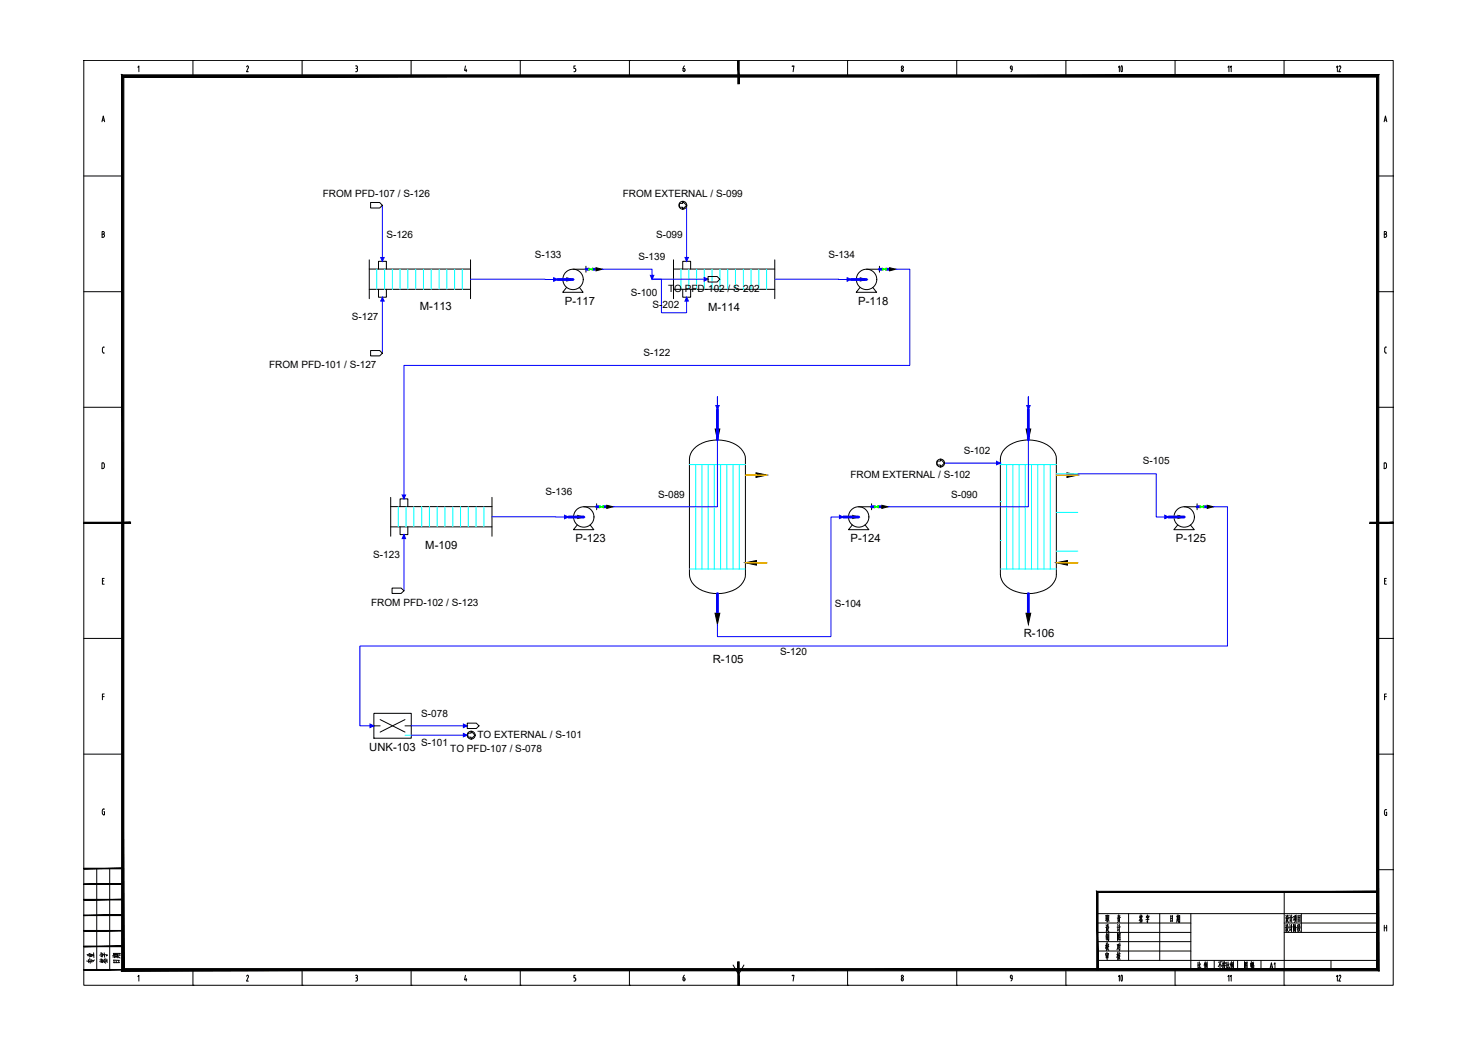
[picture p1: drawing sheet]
<svg xmlns="http://www.w3.org/2000/svg" width="420mm" height="297mm" viewBox="0 0 420 297" stroke-linecap="round" stroke-linejoin="round" font-family="sans-serif">
<g fill="none" stroke="#000" stroke-width=".28">
<path d="M23.8 17.2h372.3v262.9h-372.3zM39.2 19.1l.3-.4v1.7M54.8 17.2h.1M54.8 17.2v4.4M70.1 19l.3-.3 .2 .2-.5 1.5h.5M85.9 17.2h.1M85.9 17.2v4.4M101.1 18.7l.5 .2v.4l-.2 .2M101.2 19.5h.1M101.4 19.5l.2 .3M101.6 19.8v.2M101.6 20l-.2 .3"/>
<path d="M116.9 17.2h.1M116.9 17.2v4.4M132.3 18.7l-.2 1.3h.6M132.5 19.7v.7M147.9 17.2h.1M147.9 17.2v4.4M163.6 18.7h-.5v.8h.5v.5M163.7 20l-.3 .3M178.9 17.2h.1M178.9 17.2v4.4M194.2 20l.2 .3 .3-.3M194.6 18.7l-.4 .8"/>
<path d="M210 17.2h.1M225.2 18.9v-.2h.5l-.2 1.7M240.9 17.2h.1M240.9 17.2v4.4M256.2 20l.3 .3 .3-.3M272 17.2h.1M272 17.2v4.4M287.5 19.7h.2M287.5 19.6a.43 .43 0 0 1-.3-.5 .43 .43 0 0 1 .4-.3l.1 .3a1.1 1.1 0 0 1-.3 1.3M303 17.2h.1M303 17.2v4.4M334 17.2h.1"/>
<path d="M334 17.2v4.4M365 17.2h.1M365 17.2v4.4M29 34.6l.4-1.6 .3 1.6M29.1 34.1h.5M101.1 20.4h.2M163.1 20.4h.3M194.2 20v-.5l.5 .1v.4M256.2 20l.3-.5 .2 .1v.4M393.5 34.6l.4-1.6 .3 1.6M393.6 34.1h.5M23.8 50h11.1"/>
<path d="M391.7 50h4.4M396.1 50h.1M29 65.8l.6 .2v.4l-.2 .1 .3 .5-.2 .4-.5 .1zM29 66.6h.4M393.5 65.8l.6 .2v.4l-.2 .1 .3 .5-.2 .4-.5 .1zM393.5 66.6h.4M23.8 82.9h11.1M29.7 98.7h-.4l-.2 .4 .1 1 .5 .3M391.7 82.9h4.4M393.9 98.7h.3M393.9 98.7l-.3 .4 .1 1 .2 .2M396.1 82.9h.1"/>
<path d="M23.8 115.8h11.1M391.7 115.8h4.4M393.9 100.4h.3M396.1 115.8h.1M29 131.6h.5l.2 .5-.1 .8-.6 .3zM393.5 131.6h.5l.2 .5-.1 .8-.6 .3zM396.1 148.6h.1M29.1 165.1h.4M29.6 164.4h-.5v1.7h.5M393.6 165.1h.4M394.1 164.4h-.5v1.7h.5M23.8 181.5h11.1"/>
<path d="M29.1 198h.5M29.6 197.3h-.5v1.6M391.7 181.5h4.4M393.6 198h.5M394.1 197.3h-.5v1.6M396.1 181.5h.1M23.8 214.4h11.1M391.7 214.4h4.4M396.1 214.4h.1M29.1 230.4v.8M29.4 230h.3M29.4 229.9l-.3 .5"/>
<path d="M29.5 230.7h.2v.9l-.4-.1-.2-.4M393.9 230.2h.3M393.9 230.1l-.3 .5v.9l.3 .3M394 230.9h.2v.9h-.3M27.5 246.9v28.8M31.2 246.9v28.8M312 259.7h79.7M320.8 259.7v13.3M329.7 259.7v13.3M338.5 259.7v16M365.1 253.5v22.2M369.9 259.7v5.3"/>
<path d="M391.7 247.2h4.4M396.1 247.2h.1M39.2 277.6l.3-.4v1.7M54.8 275.7v4.4M70.4 277.2l.2 .2v.3M70.4 277.2l-.3 .3M70.6 277.8l-.5 1.1h.5M85.9 275.7v4.4M101.1 277.2h.2M101.1 278.9h.2M101.2 277.9l.3 .1 .1 .3M101.4 277.2l.2 .3-.2 .4"/>
<path d="M101.6 278.3v.2M101.6 278.5l-.2 .3M116.9 275.7v4.4M132.3 277.2l-.2 1.3h.6M132.5 278.1v.8M147.9 275.7v4.4M163.1 278.9h.3M163.6 277.2h-.5v.7l.5 .1v.5M163.7 278.5l-.3 .3M178.9 275.7v4.4M194.2 278.5l.2 .3 .3-.3M194.2 278.5v-.6l.5 .1v.5"/>
<path d="M194.6 277.2l-.4 .7M208.4 274.3l1.6 2.7 1.5-2.7M225.2 277.4v-.2h.5l-.2 1.7M240.9 275.7v4.4M256.2 278.5l.3-.6 .2 .2v.4M256.2 278.5l.3 .3 .3-.3M272 275.7v4.4M287.2 277.5l.3-.3 .3 .3M287.2 277.6v.2M287.7 277.6v.5h-.3l-.2-.3M287.8 278.1l-.4 .7M303 275.7v4.4"/>
<path d="M312 273h79.7M312 262.4h26.5M312 265h26.5M312 267.7h26.5M312 270.3h26.5M324.1 261.6l.1 .3M324.2 260l-.2 .9M324.2 260.5l.1 .3M324.3 261.5v.4M324.3 260.8l.5 .8M324.3 260.7l-.5 1M324.4 260.4l-.3 .1"/>
<path d="M324.5 261.3l-.4 .1M324.6 260.1l-.2 .6M324.6 260.5v.3M324.6 261.5l-.2 .6M324.7 262l-.7 .2M324.8 260.4l-.3 .1M325.9 260.5l.7-.1-.1 .4M325.9 260.4v.4M326.2 260v.4M326.2 261v1.2l-.2-.3M326.4 260.8h-.4M326.5 260.7l-.3 .4"/>
<path d="M326.6 261.3l-.9 .1M332.8 260.3v1.7M333.2 261l-.4 .1M333.3 261.7l-.5 .1M333.3 260.3l-.5 .2M333.3 260.3v1.6M334 275.7v4.4M334.7 260.1v1.3M334.7 261.6l-.2 .6M334.8 261.6l.1 .3M334.9 260.8h-.2M334.9 261.1h-.2"/>
<path d="M334.9 260v1.4M335.1 260.4l-.6 .1M335.1 261.4l-.6 .1M335.2 260.3l-.2 1.9M335.4 260.2v2l-.2-.2M335.4 260.8h-.2M335.4 261.2l-.3 .1M335.4 260.3h-.2M340.6 273.5v1.7M340.9 274.9l-.4 .5M340.9 274.2l-.3 .2M340.9 273.4v1.8l.2 .2h.2v-.5"/>
<path d="M341.3 274l-.4 .6M342.5 273.8v1.7M342.6 273.4l-.3 1M342.7 274.4l.1 .3M342.8 273.7l-.2 .9M342.9 274.1l-.2 .1M342.9 274.1l-.2 1.2M343 273.7l-.4 .1M343 273.9v1M343.2 273.4v2l-.2-.2M345.2 273v2.7M346.8 273.9v1.5"/>
<path d="M346.9 273.4l-.6 1.4M347 274.1l.3 .6M347.3 273.4l-.9 .1M347.7 273.3v2.1l-.2-.2M347.8 274.3l-.3 .3M347.8 273.9l-.3 .1M347.9 273.6l-.1 .5M348.1 273.9l-.1 .9 .3 .6M348.1 273.3v.3M348.2 274.4l-.4 1.1M348.3 273.8h-.4M348.3 273.6v.4"/>
<path d="M348.4 274.4l-.6 .1M348.7 273.5v1.7M349 274.2l-.3 .2M349.1 273.4v1.8l.2 .2h.2v-.5M349.4 274l-.3 .6M350 273.8v1.7M350.1 273.3l-.4 1.1M350.1 274.4l.1 .3M350.2 273.7l-.2 .9M350.3 274.1l-.2 1.2M350.3 274.1h-.1M350.4 273.6l-.3 .2"/>
<path d="M350.5 273.9v1M350.6 273.3v2.1l-.1-.2M351.8 273v2.7M353.8 275.4v-2v2M353.8 275.3h.7M354.1 274.1l.4 .5M354.1 274.9l.1 .3M354.1 274.6l.1 .2M354.2 273.7l-.3 .6M354.3 273.9l-.2 .1M354.4 273.8l-.5 .9M354.5 273.4v2"/>
<path d="M354.5 273.5l-.7 .1M355.5 273.8v.9M355.7 273.3v2.2M355.8 273.9l-.3 .1M355.9 273.9l-.1 .8v-.1M356 274.4v1.1M356.1 273.8v.6M356.2 274.5v.9M356.3 274.9h-.3M356.3 273.8l-.2 .1M356.3 273.8v.4l-.2 .1M356.4 273.5l-.4 .1"/>
<path d="M356.4 275.3l-.4 .1M356.4 274.5l-.4 .1M356.4 274.4v1M365 275.7v4.4M365.1 262.4h26.6M365.1 265h26.6M365.5 262.9l.1 .3M365.5 260.2l.2 .3M365.6 263.6h-.2M365.6 263.5v1M365.7 260.9h-.3M365.7 260.8v1"/>
<path d="M365.7 264.2l-.2 .5M365.8 261.5l-.2 .5M365.8 262.8l-.1 1M365.8 264l.5 .8M365.9 261.3l.3 .9h.2M365.9 260.1l-.2 1M366 262.8l.1 .8h.2M366 262.9h-.2M366.1 260.1v.7l.2 .1M366.1 260.2l-.2 .1M366.1 263.7l-.3 .1M366.2 263.7l-.6 1.1"/>
<path d="M366.2 261.1h-.4M366.2 261l-.5 1.2M366.6 262.8l.2 .4M366.7 260.1l.1 .4M366.7 263.5l-.2 .1M366.7 263.4v1.1M366.8 260.8l-.2 .1M366.8 260.7v1.2M366.8 264.1l-.2 .5M366.9 261.5l-.2 .4M367.1 262.7v2.1M367.2 260.1v2.1"/>
<path d="M367.4 263.5l-.6 .1M367.4 260.8l-.5 .1M367.7 262.7v2.1M367.9 262.8l-.1 1.4-.1-.2M367.9 260.5v.9M367.9 262.9h-.2M368 260.5h-.3M368.1 263.6l-.3 1.2M368.1 261.3l-.4 .3M368.1 260.5v1.1M368.2 262.9l.2 .8h.2M368.2 262.7l-.3 1"/>
<path d="M368.3 260.8l-.3 1.4M368.3 260.2l-.1 .5M368.3 261.6l.2 .5M368.3 263.5v1.4M368.5 260.6l-.4 .1M368.5 260.5v1.1M368.6 260.1l-.5 .2M368.9 262.9v1.8M369 260.2v1.8M369.1 263.6l-.2 .1M369.1 263.3l-.2 .1M369.1 264l-.3 .2"/>
<path d="M369.1 262.8l-.2 .3M369.2 264l.4 .7M369.3 262.8l-.1 .9M369.5 262.8v.7h.1M369.5 261.2l-.5 .1M369.5 260.8h-.5M369.5 262.9h-.2M369.5 263.8h-.3M369.6 263.7l-.6 1.1M369.6 261.7l-.6 .1M369.6 260.3l-.6 .1M369.6 260.2v1.8"/>
<path d="M378.4 273v2.7M393.5 263v1.7M393.5 263.7h.7M394.2 263v1.7M54.8 280.1h.1M85.9 280.1h.1M116.9 280.1h.1M147.9 280.1h.1M178.9 280.1h.1M210 280.1h.1M240.9 280.1h.1M272 280.1h.1"/>
<path d="M303 280.1h.1M334 280.1h.1M365 280.1h.1"/>
<circle cx="256.5" cy="19.1" r=".32"/>
<circle cx="256.5" cy="277.5" r=".32"/>
</g>
<g fill="#000" stroke="#000" stroke-width=".28">
<path d="M209.7 17.2l.4 6.6v-6.6zM209.7 17.2l.4 6.6h-.4z"/>
<path d="M34.6 21.3l.6 254v-253.4zM34.6 21.3l.6 254-.6 .7zM35.2 275.3l-.6 .7 356.7-.7zM34.6 276l356.7-.7 .7 .7zM391.3 21.9v253.4l.7 .7zM391.3 21.9l.7-.6v254.7zM35.2 21.9h356.1l.7-.6zM34.6 21.3h357.4l-356.8 .6z"/>
<path d="M23.8 148.4v.4l13.3-.4zM23.8 148.8l13.3-.4v.4z"/>
<path d="M389.4 148.8h6.7v-.4zM389.4 148.4h6.7l-6.7 .4z"/>
<path d="M23.8 255.8h11.1v-.2zM23.8 255.6h11.1l-11.1 .2z"/>
<path d="M23.8 251.4h11.1v-.2zM23.8 251.2h11.1l-11.1 .2z"/>
<path d="M23.8 247h11.1v-.2zM23.8 246.8h11.1l-11.1 .2z"/>
<path d="M312.2 253.7h79.5v-.3zM311.8 253.4h79.9l-79.5 .3zM311.8 253.4l.4 22.3v-22zM311.8 253.4l.4 22.3h-.4z"/>
<path d="M23.8 275.7h11.1v-.1zM23.8 275.6h11.1l-11.1 .1z"/>
<path d="M23.8 269.1h11.1v-.2zM23.8 268.9h11.1l-11.1 .2z"/>
<path d="M23.8 264.7h11.1v-.2zM23.8 264.5h11.1l-11.1 .2z"/>
<path d="M23.8 260.3h11.1v-.2zM23.8 260.1h11.1l-11.1 .2z"/>
<path d="M209.7 273.4v6.7h.4zM209.7 273.4h.4v6.7z"/>
</g>
<!-- layer: equipment_outline -->
<path d="M106.3 202.8h10.6v7h-10.6z" fill="none" stroke="#000" stroke-width=".28"/>
<!-- layer: internal_symbol -->
<path d="M108.1 204.5l7 3.6M115.1 204.5l-7 3.6" fill="none" stroke="#000" stroke-width=".28"/>
<!-- layer: process_line -->
<path d="M106.3 206.3h1.8M115.1 206.3h1.8" fill="none" stroke="#000" stroke-width=".28"/>
<!-- layer: EQUIPMENT -->
<path d="M284.4 131.6h.1M300.3 134.7h6.1M284.4 142.6h.1M284.4 153.6h.1M300.3 145.7h6.1M300.3 156.7h6.1M115.1 209h1.8" fill="none" stroke="#0ff" stroke-width=".28"/>
<g fill="none" stroke="#000" stroke-width=".28">
<path d="M105 73.9v11M105 76.5h28.8M107.6 76.5v-2.2h2.2v2.2M133.8 73.9v11M162.9 76.5h3.7M166.6 75.7v1.7M191.5 76.5h28.7M191.5 73.9v11M194.1 76.5v-2.2h2.2v2.2M220.2 73.9v11M246.3 76.5h3.7M250 75.7v1.7"/>
<path d="M105 82.2h28.8M107.6 82.2v2.3h2.2v-2.3M161.1 81.7l-1.1 1.4h5.8l-1.1-1.4M191.5 82.2h28.7M194.1 82.2v2.3h2.2v-2.3M244.5 81.7l-1.1 1.4h5.8l-1.1-1.4M197.3 127.6a10.1 10.1 0 0 1 13.4 0 4.1 4.1 0 0 1 1.2 2.9v32.8a5.6 5.6 0 0 1-4.7 4.9 9.8 9.8 0 0 1-10.5-2.6l-.6-1.6-.1-.7v-32.8a4.4 4.4 0 0 1 1.3-2.9zM285.7 127.6a10.1 10.1 0 0 1 13.4 0 4.1 4.1 0 0 1 1.2 2.9v32.8a5.6 5.6 0 0 1-4.7 4.9 9.8 9.8 0 0 1-10.5-2.6l-.6-1.6-.1-.7v-32.8a4.4 4.4 0 0 1 1.3-2.9zM111.1 149.8h28.8M111.1 141.4v11M111.1 144h28.8M113.7 144v-2.2h2.2v2.2"/>
<path d="M113.7 149.8v2.2h2.2v-2.2M139.9 141.4v11M164.1 149.2l-1.1 1.4h5.8l-1-1.4M165.9 144h3.7M169.6 143.2v1.7M242.3 149.2l-1.1 1.4h5.8l-1.1-1.4M244.1 144h3.7M247.8 143.2v1.7M334.8 149.2l-1.1 1.4h5.8l-1.1-1.4M336.6 144h3.7M340.3 143.2v1.7"/>
<circle cx="162.9" cy="79.4" r="2.9"/>
<circle cx="246.3" cy="79.4" r="2.9"/>
<circle cx="166" cy="146.9" r="2.9"/>
<circle cx="244.1" cy="146.9" r="2.9"/>
<circle cx="336.6" cy="146.9" r="2.9"/>
</g>
<g fill="none" stroke="#0ff" stroke-width=".28">
<path d="M107.1 76.5v5.7M109.3 76.5v5.7M111.5 76.5v5.7M113.7 76.5v5.7M115.9 76.5v5.7M118.2 76.5v5.7M120.4 76.5v5.7M122.6 76.5v5.7M124.8 76.5v5.7M127 76.5v5.7M129.2 76.5v5.7M131.4 76.5v5.7"/>
<path d="M193.6 76.5v5.7M195.8 76.5v5.7M198 76.5v5.7M200.2 76.5v5.7M202.4 76.5v5.7M204.7 76.5v5.7M206.9 76.5v5.7M209.1 76.5v5.7M211.3 76.5v5.7M213.5 76.5v5.7M215.7 76.5v5.7M217.9 76.5v5.7"/>
<path d="M196 132.1h15.9M197.8 132.1v29.6M199.5 132.1v29.6M201.3 132.1v29.6M203.1 132.1v29.6M204.8 132.1v29.6M206.6 132.1v29.6M208.4 132.1v29.6M210.2 132.1v29.6M284.4 132.1h15.9M286.2 132.1v29.6M287.9 132.1v29.6"/>
<path d="M289.7 132.1v29.6M291.5 132.1v29.6M293.2 132.1v29.6M295 132.1v29.6M296.8 132.1v29.6M298.6 132.1v29.6M113.2 144v5.8M115.4 144v5.8M117.6 144v5.8M119.9 144v5.8M122.1 144v5.8M124.3 144v5.8"/>
<path d="M126.5 144v5.8M128.7 144v5.8M130.9 144v5.8M133.1 144v5.8M135.3 144v5.8M137.6 144v5.8M196 161.7h15.9M284.4 161.7h15.9"/>
</g>
<g fill="none" stroke="#00f" stroke-width=".8">
<path d="M158.5 79.4h4.4M166.6 76.5h.8M168.5 76.5h.9M241.9 79.4h4.4M250 76.5h.9M251.9 76.5h1M203.9 116.4v8.6M292.3 116.4v8.6M161.6 147h4.3M169.6 144h.9M171.5 144h1M239.7 147h4.4"/>
<path d="M247.8 144h.9M249.7 144h1M332.2 147h4.4M340.3 144h.9M342.2 144h1M203.9 168.7v5.6M292.3 168.7v5.6"/>
</g>
<path d="M167.4 76.2v.6l1.1-.6v.6zM167.9 76.5h.1M250.9 76.2v.6l1-.6v.6zM251.4 76.5h.1M170.5 143.7v.6l1-.6v.6zM171 144h.1M248.7 143.7v.6l1-.6v.6zM249.2 144h.1M341.2 143.7v.6l1-.6v.6zM341.7 144h.1" fill="none" stroke="#0f0" stroke-width=".28"/>
<g fill="#000" stroke="#000" stroke-width=".28">
<path d="M161.1 79l1.8 .4-1.8 .5zM169.4 76.1l1.8 .4-1.8 .5zM244.5 79l1.8 .4-1.8 .5zM252.9 76.1l1.8 .4-1.8 .5zM203.3 121.9h1.3l-.7 3.1zM214.9 134.4l3.1 .6-3.1 .7zM291.7 121.9h1.3l-.7 3.1zM303.3 134.4l3.1 .6-3.1 .7zM164.2 146.5l1.7 .5-1.7 .4zM172.5 143.6l1.8 .4-1.8 .5zM211.9 160l3.1-.7v1.3zM242.3 146.5l1.8 .5-1.8 .4z"/>
<path d="M250.7 143.6l1.8 .4-1.8 .5zM300.3 160l3.1-.7v1.3zM334.8 146.5l1.8 .5-1.8 .4zM343.2 143.6l1.8 .4-1.8 .5zM203.3 174.3h1.3l-.7 3.1zM291.7 174.3h1.3l-.7 3.1z"/>
</g>
<path d="M211.9 135h6.1M300.3 135h6.1M211.9 160h6.1h-3M300.3 160h6.1h-3" fill="none" stroke="#ffbf00" stroke-width=".38"/>
<!-- layer: STREAM -->
<g fill="none" stroke="#00f" stroke-width=".28">
<path d="M108.7 58.4v15.9M195.2 58.4v15.9M133.8 79.4h24.7M171.2 76.5h14.2v2.9M185.4 79.4h2.6v9.5h7.2v-4.4M185.4 79.4h15.9M220.2 79.4h21.7M254.7 76.5h3.9v27.4h-143.8v37.9M108.7 84.5v15.9M203.9 116.4v-3.6v31.2h-29.6M292.3 116.4v-3.6v31.2h-39.8M268.5 131.6h15.9"/>
<path d="M306.4 134.7h22.3v12.3h3.5M114.8 152v15.9M139.9 146.9l21.7 .1M239.7 147h-3.5v34h-32.3v-3.6M345 144h3.9v39.6h-246.6v22.7h4M116.9 206.3h15.9M116.9 209h15.9"/>
</g>
<!-- layer: STREAM_ARROW -->
<g fill="#00f" stroke="#00f" stroke-width=".28">
<path d="M131.7 205.8l1.1 .5-1.1 .5z"/>
<path d="M203.5 115.3h1l-.6 1.1z"/>
<path d="M291.9 115.3h.9l-.5 1.1z"/>
<path d="M194.7 73.2h1l-.5 1.1z"/>
<path d="M195.2 84.5l.5 1.1h-1z"/>
<path d="M131.7 208.5l1.1 .5-1.1 .5z"/>
<path d="M283.3 131.1l1.1 .5-1.1 .5z"/>
<path d="M238.6 146.5l1.1 .5-1.1 .4z"/>
<path d="M331.1 146.5l1.1 .5-1.1 .4z"/>
<path d="M105.2 205.8l1.1 .5-1.1 .5z"/>
<path d="M114.3 140.7h1l-.5 1.1z"/>
<path d="M114.8 152l.5 1.1h-1z"/>
<path d="M108.2 73.2h1l-.5 1.1z"/>
<path d="M108.7 84.5l.5 1.1h-1z"/>
<path d="M157.4 78.9l1.1 .5-1.1 .6z"/>
<path d="M240.8 78.9l1.1 .5-1.1 .6z"/>
<path d="M160.5 146.5l1.1 .5-1.1 .4z"/>
<path d="M184.9 78.3h1l-.5 1.1z"/>
<path d="M200.2 78.9l1.1 .5-1.1 .5z"/>
</g>
<!-- layer: CONNECTOR -->
<g fill="none" stroke="#000" stroke-width=".28">
<path d="M105.4 57.6h2.5l.8 .8-.8 .7h-2.5zM193.2 57.8h.9v-.5l1.1 1.1-1.1 1.1v-.6h-.9zM201.3 78.6h2.6l.7 .8-.7 .8h-2.6zM105.4 99.6h2.5l.8 .8-.8 .8h-2.5zM266.4 131h1v-.5l1.1 1.1-1.1 1.1v-.5h-1zM111.4 167.2h2.6l.8 .7-.8 .8h-2.6zM132.8 205.6h2.6l.8 .7-.8 .8h-2.6zM133 208.4h.9v-.6l1.1 1.2-1.1 1.1v-.6h-.9z"/>
<circle cx="194.1" cy="58.3" r="1.12"/>
<circle cx="267.4" cy="131.6" r="1.12"/>
<circle cx="133.9" cy="209" r="1.12"/>
</g>
<text font-size="6.6" x="315.7" y="280.8">10</text>
<text font-size="6.2" x="315.7" y="22.2">10</text>
<text font-size="5.7" x="27.9" y="275.2" transform="rotate(-90 27.9 275.2)">专业</text>
<g font-size="5.3">
<text x="312.9" y="266">设 计</text>
<text x="313.3" y="268.5">制 图</text>
<text x="31.4" y="275.2" transform="rotate(-90 31.4 275.2)">签字</text>
<text x="34.9" y="274.8" transform="rotate(-90 34.9 274.8)">日期</text>
<text x="312.9" y="271.3">校 对</text>
</g>
<g font-size="4.4">
<text x="378.5" y="21.5">12</text>
<text x="363.4" y="276.6" transform="rotate(-90 363.4 276.6)">A1</text>
<text x="382.1" y="280.1" transform="rotate(-90 382.1 280.1)">12</text>
</g>
<g font-size="4">
<text x="351" y="21.5" transform="rotate(-90 351 21.5)">11</text>
<text x="351" y="280.1" transform="rotate(-90 351 280.1)">11</text>
</g>
<g font-size="3.2">
<text x="119.4" y="88.1">M-113</text>
<text x="160.6" y="86.6">P-117</text>
<text x="201.3" y="88.5">M-114</text>
<text x="244" y="86.6">P-118</text>
<text x="120.9" y="156">M-109</text>
<text x="163.6" y="154.1">P-123</text>
<text x="241.8" y="154.1">P-124</text>
<text x="334.3" y="154.1">P-125</text>
<text x="291" y="181">R-106</text>
<text x="202.6" y="188.6">R-105</text>
<text x="105" y="213.4">UNK-103</text>
</g>
<g font-size="2.8">
<text x="91.8" y="56.1">FROM PFD-107 / S-126</text>
<text x="177" y="56.1">FROM EXTERNAL / S-099</text>
<text x="109.8" y="67.6">S-126</text>
<text x="186.5" y="67.6">S-099</text>
<text x="152" y="73.2">S-133</text>
<text x="181.6" y="73.9">S-139</text>
<text x="235.5" y="73.2">S-134</text>
<text x="189.9" y="82.9">TO PFD-102 / S-202</text>
<text x="179.3" y="84.1">S-100</text>
<text x="185.5" y="87.6">S-202</text>
<text x="100" y="91.1">S-127</text>
<text x="183" y="101.2">S-122</text>
<text x="76.5" y="104.6">FROM PFD-101 / S-127</text>
<text x="274" y="129.2">S-102</text>
<text x="241.8" y="135.9">FROM EXTERNAL / S-102</text>
<text x="324.9" y="132">S-105</text>
<text x="155.1" y="140.7">S-136</text>
<text x="187.1" y="141.6">S-089</text>
<text x="270.4" y="141.6">S-090</text>
<text x="106.1" y="158.6">S-123</text>
<text x="105.5" y="172.2">FROM PFD-102 / S-123</text>
<text x="237.3" y="172.5">S-104</text>
<text x="221.8" y="186.3">S-120</text>
<text x="119.7" y="203.9">S-078</text>
<text x="135.7" y="209.7">TO EXTERNAL / S-101</text>
<text x="119.7" y="212.1">S-101</text>
<text x="128" y="213.6">TO PFD-107 / S-078</text>
</g>
</svg>
